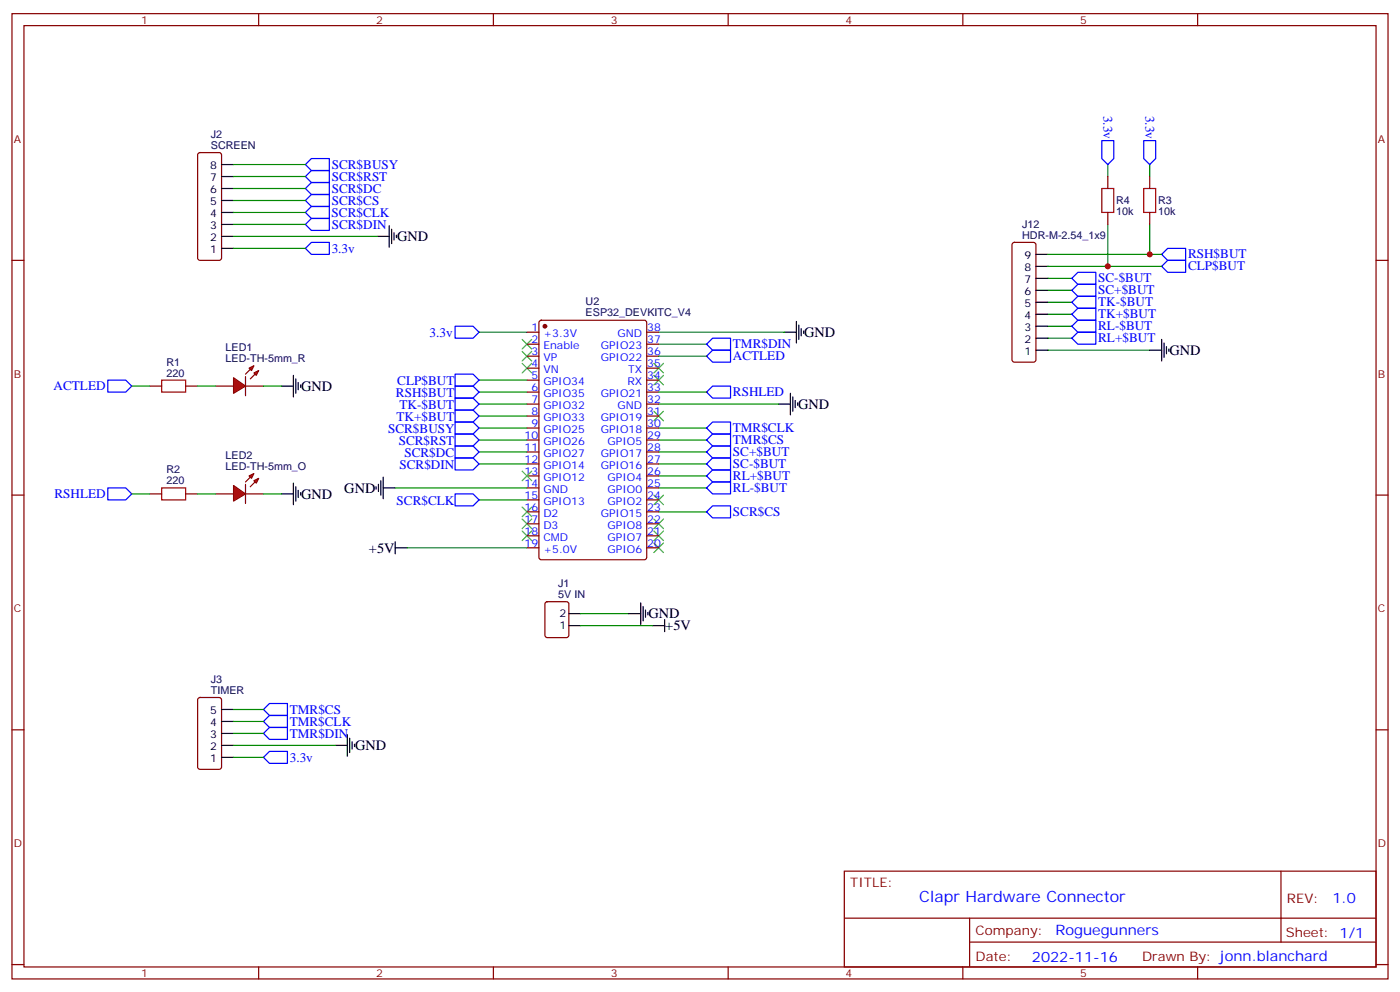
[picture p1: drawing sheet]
<svg xmlns="http://www.w3.org/2000/svg" width="412mm" height="292mm" viewBox="0 0 412 292" stroke-linecap="round" stroke-linejoin="round" font-family="sans-serif">
<g fill="none" stroke="#870000" stroke-width=".35">
<path d="M3.5 4h405.4v284.4h-405.4zM7.1 7.5h398.2v277.3h-398.2zM76.2 4v3.5M145.3 4v3.5M214.5 4v3.5M283.6 4v3.5M352.8 4v3.5M58.4 45.2l.5-.3h5.7l.5 .3 .2 .4v30.4l-.3 .5-.4 .2h-5.7l-.5-.2-.2-.5v-30.4zM326.3 52v3.5M338.7 52v3.5M3.5 76.7h3.6M298.3 71.6l.5-.2h5.6l.5 .2 .3 .5v33.9l-.3 .5-.5 .2h-5.6l-.5-.3-.2-.4v-33.9z"/>
<path d="M326.3 62.6v3.5M338.7 62.6v3.5M405.3 76.7h3.6M155.2 97.9h3.5M159 94.5l.5-.2h30.3l.6 .5 .1 69.4-.5 .6-30.5 .1-.7-.5-.1-69.4zM190.5 97.9h3.5M155.2 101.4h3.5M155.2 104.9h3.5M155.2 108.4h3.5M155.2 112h3.5M155.2 115.5h3.5M155.2 119h3.5"/>
<path d="M190.5 101.4h3.5M190.5 104.9h3.5M190.5 108.4h3.5M190.5 112h3.5M190.5 115.5h3.5M190.5 119h3.5M155.2 122.6h3.5M155.2 126.1h3.5M155.2 129.6h3.5M155.2 133.1h3.5M155.2 136.7h3.5M190.5 122.6h3.5"/>
<path d="M190.5 126.1h3.5M190.5 129.6h3.5M190.5 133.1h3.5M190.5 136.7h3.5M3.5 145.8h3.6M155.2 140.2h3.5M155.2 143.7h3.5M155.2 147.2h3.5M155.2 150.8h3.5M155.2 154.3h3.5M155.2 157.8h3.5M190.5 140.2h3.5"/>
<path d="M190.5 143.7h3.5M190.5 147.2h3.5M190.5 150.8h3.5M190.5 154.3h3.5M190.5 157.8h3.5M405.3 145.8h3.6M155.2 161.4h3.5M160.7 177.4l.5-.2h5.7l.6 .5 .1 9.4-.5 .7h-5.9l-.6-.4-.1-9.5zM190.5 161.4h3.5M3.5 215h3.6M58.4 205.7l.5-.2h5.7l.6 .4 .1 20-.5 .7h-5.9l-.6-.4-.1-20zM405.3 215h3.6"/>
<path d="M248.7 256.6h156.6v28.2h-156.6zM377.3 256.6v20.9M248.7 270.5h156.5M285.6 277.5h119.6M285.6 270.5v14.1M3.5 284.1h3.6M76.2 284.8v3.6M145.3 284.8v3.6M214.5 284.8v3.6M283.6 284.8v3.6M352.8 284.8v3.6M405.3 284.1h3.6"/>
</g>
<g fill="none" stroke="#000" stroke-width=".35">
<path d="M65.3 59.1h3.5M65.3 55.5h3.5M65.3 52h3.5M65.3 48.5h3.5M65.3 73.2h3.5M65.3 69.6h3.5M65.3 66.1h3.5M65.3 62.6h3.5M111.1 69.6h3.6M114.7 66.5v6.3M115.4 67.5v4.3M116.1 68.6v2.1"/>
<path d="M116.8 69.3v.7M305.2 78.5h3.5M305.2 74.9h3.5M231.1 97.9h3.5M234.6 94.7v6.3M235.3 95.7v4.3M236 96.8v2.1M236.7 97.5v.7M305.2 99.6h3.5M305.2 96.1h3.5M305.2 92.6h3.5M305.2 89h3.5"/>
<path d="M305.2 85.5h3.5M305.2 82h3.5M342.2 100v6.3M229.3 119h3.5M232.8 115.9v6.3M233.5 116.9v4.2M234.2 118v2.1M234.9 118.7v.7M305.2 103.2h3.5M338.7 103.2h3.5M342.9 101v4.3M343.6 102.1v2.1"/>
<path d="M344.3 102.8v.7M110.8 143.4v.7M111.5 142.7v2.1M112.2 141.6v4.2M112.9 143.7h3.5M112.9 140.5v6.4M116.4 159.6v3.5M116.4 161.4h3.5M188.7 177.6v6.3M189.4 178.6v4.3M190.1 179.7v2.1M167.6 184.3h3.5"/>
<path d="M167.6 180.8h3.5M185.2 180.8h3.5M190.9 180.4v.7M192.3 184.3h3.5M195.8 182.5v3.6M65.3 219.6h3.5M65.3 216h3.5M65.3 212.5h3.5M65.3 209h3.5M98.8 219.6h3.5M102.3 216.4v6.3M103 217.5v4.2"/>
<path d="M103.7 218.5v2.1M104.4 219.2v.7M65.3 223.1h3.5"/>
</g>
<g fill="none" stroke="#008700" stroke-width=".35">
<path d="M68.8 48.5h21.2M68.8 52h21.2M68.8 55.5h21.2M68.8 59.1h21.2M326.3 48.5v3.5M338.7 48.5v3.5M68.8 73.2h21.2M68.8 69.6h42.3M68.8 62.6h21.2M68.8 66.1h21.2M308.7 74.9h33.5M308.7 78.5h33.5"/>
<path d="M326.3 66.1v12.4M338.7 66.1v8.8M141.1 97.9h14.1M194 97.9h37.1M308.7 99.6h7M308.7 96.1h7M308.7 92.6h7M308.7 89h7M308.7 85.5h7M308.7 82h7M141.1 119h14.1M141.1 112h14.1"/>
<path d="M141.1 115.5h14.1M194 119h35.3M194 101.4h14.1M308.7 103.2h30M141.1 122.6h14.1M141.1 126.1h14.1M141.1 129.6h14.1M141.1 133.1h14.1M141.1 136.7h14.1M194 126.1h14.1M194 129.6h14.1M194 133.1h14.1"/>
<path d="M194 136.7h14.1M116.4 143.7h38.8M141.1 147.2h14.1M194 143.7h14.1M194 140.2h14.1M194 150.8h14.1M119.9 161.4h35.3M171.1 180.8h14.1M171.1 184.3h21.2M68.8 219.6h30M68.8 216h8.8M68.8 209h8.8"/>
<path d="M68.8 212.5h8.8M68.8 223.1h8.8"/>
</g>
<g fill="none" stroke="#00f" stroke-width=".35">
<path d="M90 59.1l1.7-1.8h5.3v3.5h-5.3zM90 55.5l1.7-1.7h5.3v3.5h-5.3zM90 52l1.7-1.8h5.3v3.6h-5.3zM90 48.5l1.7-1.8h5.3v3.5h-5.3zM324.6 41.4h3.5v5.3l-1.8 1.8-1.7-1.8zM336.9 41.4h3.5v5.3l-1.7 1.8-1.8-1.8zM90 73.2l1.7-1.8h5.3v3.5h-5.3zM90 66.1l1.7-1.8h5.3v3.6h-5.3zM90 62.6l1.7-1.8h5.3v3.5h-5.3zM342.2 78.5l1.8-1.8h5.2v3.5h-5.2zM342.2 74.9l1.8-1.7h5.2v3.5h-5.2zM134.1 96.1h5.2l1.8 1.8-1.8 1.7h-5.2z"/>
<path d="M315.7 96.1l1.8-1.8h5.3v3.6h-5.3zM315.7 82l1.8-1.8h5.3v3.5h-5.3zM315.7 89l1.8-1.7h5.3v3.5h-5.3zM315.7 99.6l1.8-1.7h5.3v3.5h-5.3zM317.5 83.7h5.3v3.6h-5.3l-1.8-1.8zM317.5 90.8h5.3v3.5h-5.3l-1.8-1.7zM134.1 110.2h5.2l1.8 1.8-1.8 1.7h-5.2zM134.1 113.7h5.2l1.8 1.8-1.8 1.8h-5.2zM134.1 117.3h5.2l1.8 1.7-1.8 1.8h-5.2zM208.1 101.4l1.8-1.8h5.3v3.6h-5.3zM134.1 134.9h5.2l1.8 1.8-1.8 1.7h-5.2zM134.1 131.4h5.2l1.8 1.7-1.8 1.8h-5.2z"/>
<path d="M134.1 127.8h5.2l1.8 1.8-1.8 1.8h-5.2zM134.1 124.3h5.2l1.8 1.8-1.8 1.7h-5.2zM134.1 120.8h5.2l1.8 1.8-1.8 1.7h-5.2zM208.1 133.1l1.8-1.7h5.3v3.5h-5.3zM208.1 136.7l1.8-1.8h5.3v3.5h-5.3zM208.1 129.6l1.8-1.8h5.3v3.6h-5.3zM208.1 126.1l1.8-1.8h5.3v3.5h-5.3zM134.1 145.5h5.2l1.8 1.7-1.8 1.8h-5.2zM208.1 140.2l1.8-1.8h5.3v3.6h-5.3zM208.1 143.7l1.8-1.7h5.3v3.5h-5.3zM208.1 150.8l1.8-1.8h5.3v3.5h-5.3zM77.6 216l1.8-1.7h5.3v3.5h-5.3z"/>
<path d="M77.6 209l1.8-1.8h5.3v3.5h-5.3zM77.6 212.5l1.8-1.8h5.3v3.6h-5.3zM77.6 223.1l1.8-1.8h5.3v3.6h-5.3z"/>
</g>
<g fill="none" stroke="#3c3" stroke-width=".35">
<path d="M153.8 100l2.8 2.8M156.6 100l-2.8 2.8M153.8 103.5l2.8 2.8M153.8 107l2.8 2.9M156.6 103.5l-2.8 2.8M156.6 107l-2.8 2.9M192.6 107l2.8 2.9M192.6 110.6l2.8 2.8M195.4 107l-2.8 2.9M195.4 110.6l-2.8 2.8M192.6 121.1l2.8 2.9M195.4 121.1l-2.8 2.9"/>
<path d="M153.8 156.4l2.8 2.8M153.8 149.4l2.8 2.8M153.8 152.9l2.8 2.8M156.6 156.4l-2.8 2.8M156.6 149.4l-2.8 2.8M156.6 152.9l-2.8 2.8M192.6 159.9l2.8 2.9M192.6 145.8l2.8 2.9M192.6 152.9l2.8 2.8M192.6 156.4l2.8 2.8M195.4 159.9l-2.8 2.9M195.4 145.8l-2.8 2.9"/>
<path d="M195.4 152.9l-2.8 2.8M195.4 156.4l-2.8 2.8"/>
</g>
<circle cx="160.5" cy="96.1" r=".53" fill="#870000" stroke="#870000" stroke-width=".35"/>
<path d="M324.6 55.5h3.5v7.1h-3.5zM336.9 55.5h3.5v7.1h-3.5z" fill="none" stroke="#a10000" stroke-width=".35"/>
<g fill="#f00" stroke="#870000" stroke-width=".35">
<path d="M68.8 111.3l3.5 2.4-3.5 2.2z"/>
<path d="M72.3 110.9v5.7z"/>
</g>
<g fill="#870000" stroke="#870000" stroke-width=".35">
<path d="M72.3 110.2l1.4-1.4z"/>
<path d="M75.1 110.2l-1.4 1.4z"/>
</g>
<g fill="#f00" stroke="#870000" stroke-width=".35">
<path d="M73.4 108.4l1.4-.7-.7 1.4z"/>
<path d="M74.8 109.9l1.4-.8-.7 1.5z"/>
</g>
<path d="M44.1 113.7h3.5M54.7 113.7h3.5M63.5 113.7h5.3M72.3 113.7h5.3M44.1 145.5h3.5M54.7 145.5h3.5" fill="none" stroke="#870000" stroke-width=".35"/>
<path d="M82.9 113.7h3.5M86.4 110.6v6.3M87.1 111.6v4.3M87.8 112.7v2.1M88.5 113.4v.7" fill="none" stroke="#000" stroke-width=".35"/>
<path d="M38.8 113.7h5.3M58.2 113.7h5.3M77.6 113.7h5.3M194 104.9h14.1" fill="none" stroke="#008700" stroke-width=".35"/>
<path d="M31.7 112h5.3l1.8 1.7-1.8 1.8h-5.3zM208.1 104.9l1.8-1.7h5.3v3.5h-5.3zM31.7 143.7h5.3l1.8 1.8-1.8 1.7h-5.3z" fill="none" stroke="#00f" stroke-width=".35"/>
<path d="M153.8 138.8l2.8 2.8M156.6 138.8l-2.8 2.8" fill="none" stroke="#3c3" stroke-width=".35"/>
<path d="M47.6 112h7.1v3.5h-7.1zM47.6 143.7h7.1v3.5h-7.1z" fill="none" stroke="#a10000" stroke-width=".35"/>
<g fill="#f00" stroke="#870000" stroke-width=".35">
<path d="M68.8 143l3.5 2.5-3.5 2.1z"/>
<path d="M72.3 142.7v5.6z"/>
</g>
<g fill="#870000" stroke="#870000" stroke-width=".35">
<path d="M72.3 142l1.4-1.5z"/>
<path d="M73.7 143.4l1.4-1.4z"/>
</g>
<g fill="#f00" stroke="#870000" stroke-width=".35">
<path d="M73.4 140.2l1.4-.7-.7 1.4z"/>
<path d="M74.8 141.6l1.4-.7-.7 1.4z"/>
</g>
<path d="M63.5 145.5h5.3M72.3 145.5h5.3" fill="none" stroke="#870000" stroke-width=".35"/>
<path d="M82.9 145.5h3.5M86.4 142.3v6.4M87.1 143.4v4.2M87.8 144.4v2.1M88.5 145.1v.7" fill="none" stroke="#000" stroke-width=".35"/>
<path d="M194 115.5h14.1M38.8 145.5h5.3M58.2 145.5h5.3M77.6 145.5h5.3" fill="none" stroke="#008700" stroke-width=".35"/>
<path d="M208.1 115.5l1.8-1.8h5.3v3.6h-5.3z" fill="none" stroke="#00f" stroke-width=".35"/>
<g fill="#c00">
<circle cx="338.7" cy="74.9" r=".88"/>
<circle cx="326.3" cy="78.5" r=".88"/>
</g>
<text font-size="4.6" fill="#00f" x="270.8" y="265.6">Clapr Hardware Connector</text>
<g font-size="4.2">
<text x="116.9" y="71">GND</text>
<text x="236.9" y="99.3">GND</text>
<text x="344.5" y="104.6">GND</text>
<text x="88.7" y="115.1">GND</text>
<text x="235.1" y="120.4">GND</text>
<text x="88.7" y="146.9">GND</text>
<text x="101.4" y="145.1">GND</text>
<text x="108.7" y="162.8">+5V</text>
<text x="191" y="182.2">GND</text>
<text x="196" y="185.7">+5V</text>
<text x="104.6" y="221">GND</text>
</g>
<g font-size="4.2" fill="#00f">
<text x="392.5" y="265.9">1.0</text>
<text x="310.9" y="275.4">Roguegunners</text>
<text x="304" y="283.2">2022-11-16</text>
</g>
<g font-size="3.9" fill="#00f">
<text x="325" y="34.1" transform="rotate(90 325 34.1)">3.3v</text>
<text x="337.4" y="34.1" transform="rotate(90 337.4 34.1)">3.3v</text>
<text x="97.7" y="53.2">SCR$RST</text>
<text x="97.7" y="49.7">SCR$BUSY</text>
<text x="97.7" y="56.7">SCR$DC</text>
<text x="97.7" y="63.8">SCR$CLK</text>
<text x="97.7" y="60.3">SCR$CS</text>
<text x="97.7" y="67.3">SCR$DIN</text>
<text x="97.7" y="74.5">3.3v</text>
<text x="350" y="76.1">RSH$BUT</text>
<text x="323.5" y="83.2">SC-$BUT</text>
<text x="350" y="79.7">CLP$BUT</text>
<text x="323.5" y="86.7">SC+$BUT</text>
<text x="323.5" y="90.2">TK-$BUT</text>
<text x="323.5" y="93.8">TK+$BUT</text>
<text x="126.6" y="99.1">3.3v</text>
<text x="323.5" y="97.3">RL-$BUT</text>
<text x="323.5" y="100.8">RL+$BUT</text>
<text x="215.9" y="102.5">TMR$DIN</text>
<text x="215.9" y="106.1">ACTLED</text>
<text x="117" y="113.4">CLP$BUT</text>
<text x="15.8" y="115">ACTLED</text>
<text x="116.6" y="116.9">RSH$BUT</text>
<text x="215.9" y="116.7">RSHLED</text>
<text x="116.8" y="123.9">TK+$BUT</text>
<text x="117.7" y="120.4">TK-$BUT</text>
<text x="114.3" y="127.5">SCR$BUSY</text>
<text x="117.5" y="131">SCR$RST</text>
<text x="215.9" y="127.2">TMR$CLK</text>
<text x="215.9" y="130.9">TMR$CS</text>
<text x="119.1" y="134.5">SCR$DC</text>
<text x="215.9" y="134.2">SC+$BUT</text>
<text x="215.9" y="137.7">SC-$BUT</text>
<text x="117.7" y="138.1">SCR$DIN</text>
<text x="215.9" y="141.3">RL+$BUT</text>
<text x="16" y="146.8">RSHLED</text>
<text x="116.8" y="148.6">SCR$CLK</text>
<text x="215.9" y="144.8">RL-$BUT</text>
<text x="215.9" y="151.9">SCR$CS</text>
<text x="85.3" y="213.7">TMR$CLK</text>
<text x="85.4" y="210.2">TMR$CS</text>
<text x="85.4" y="217.3">TMR$DIN</text>
<text x="85.4" y="224.4">3.3v</text>
</g>
<g font-size="3.9" fill="#800">
<text x="250.5" y="261.2">TITLE:</text>
<text x="379.1" y="265.9">REV:</text>
<text x="287.4" y="275.4">Company:</text>
<text x="378.7" y="276">Sheet: 1/1</text>
<text x="287.4" y="283.1">Date:</text>
<text x="336.4" y="283.2">Drawn By: jonn.blanchard</text>
</g>
<g font-size="3.2" fill="#800">
<text x="41.6" y="7">1</text>
<text x="110.8" y="7">2</text>
<text x="179.9" y="7">3</text>
<text x="249.1" y="7">4</text>
<text x="318.2" y="7">5</text>
<text x="4.1" y="42.1">A</text>
<text x="405.9" y="42.1">A</text>
<text x="4.1" y="111.3">B</text>
<text x="405.9" y="111.3">B</text>
<text x="4.1" y="180.4">C</text>
<text x="405.9" y="180.4">C</text>
<text x="4.1" y="249.6">D</text>
<text x="405.9" y="249.6">D</text>
<text x="41.6" y="287.8">1</text>
<text x="110.8" y="287.8">2</text>
<text x="179.9" y="287.8">3</text>
<text x="249.1" y="287.8">4</text>
<text x="318.2" y="287.8">5</text>
</g>
<g font-size="3.2" fill="#000080">
<text x="62.1" y="40.7">J2</text>
<text x="62.1" y="43.9">SCREEN</text>
<text x="328.8" y="63.4">10k</text>
<text x="328.8" y="60.1">R4</text>
<text x="341.1" y="63.4">10k</text>
<text x="341.1" y="60.1">R3</text>
<text x="301.1" y="70.3">HDR-M-2.54_1x9</text>
<text x="301.1" y="67.1">J12</text>
<text x="172.5" y="90">U2</text>
<text x="172.5" y="93.2">ESP32_DEVKITC_V4</text>
<text x="49" y="107.7">R1</text>
<text x="66.4" y="106.7">LED-TH-5mm_R</text>
<text x="66.4" y="103.5">LED1</text>
<text x="49" y="110.9">220</text>
<text x="66.4" y="135.2">LED2</text>
<text x="49" y="142.7">220</text>
<text x="49" y="139.5">R2</text>
<text x="66.4" y="138.4">LED-TH-5mm_O</text>
<text x="164.4" y="173">J1</text>
<text x="164.4" y="176.2">5V IN</text>
<text x="62.1" y="201.2">J3</text>
<text x="62.1" y="204.4">TIMER</text>
</g>
<g font-size="3.2">
<text x="61.9" y="53.4">7</text>
<text x="61.9" y="49.9">8</text>
<text x="61.9" y="56.9">6</text>
<text x="61.9" y="64">4</text>
<text x="61.9" y="60.5">5</text>
<text x="61.9" y="71">2</text>
<text x="61.9" y="67.5">3</text>
<text x="61.9" y="74.6">1</text>
<text x="301.8" y="76.3">9</text>
<text x="301.8" y="83.4">7</text>
<text x="301.8" y="79.9">8</text>
<text x="301.8" y="86.9">6</text>
<text x="301.8" y="94">4</text>
<text x="301.8" y="90.5">5</text>
<text x="301.8" y="101">2</text>
<text x="301.8" y="97.5">3</text>
<text x="301.8" y="104.6">1</text>
<text x="164.8" y="185.3">1</text>
<text x="164.8" y="181.8">2</text>
<text x="61.9" y="213.9">4</text>
<text x="61.9" y="210.4">5</text>
<text x="61.9" y="221">2</text>
<text x="61.9" y="217.5">3</text>
<text x="61.9" y="224.5">1</text>
</g>
<g font-size="3.2" fill="#00f">
<text x="156.6" y="101">2</text>
<text x="156.6" y="97.5">1</text>
<text x="160.1" y="99.3">+3.3V</text>
<text x="181.9" y="99.3">GND</text>
<text x="190.7" y="97.5">38</text>
<text x="190.7" y="101">37</text>
<text x="156.6" y="104.6">3</text>
<text x="160.1" y="106.3">VP</text>
<text x="160.1" y="102.8">Enable</text>
<text x="177" y="102.8">GPIO23</text>
<text x="177" y="106.3">GPIO22</text>
<text x="190.7" y="104.6">36</text>
<text x="156.6" y="111.6">5</text>
<text x="156.6" y="108.1">4</text>
<text x="160.1" y="113.4">GPIO34</text>
<text x="160.1" y="109.9">VN</text>
<text x="184.8" y="113.4">RX</text>
<text x="185.1" y="109.9">TX</text>
<text x="190.7" y="108.1">35</text>
<text x="190.7" y="111.6">34</text>
<text x="156.6" y="118.7">7</text>
<text x="156.6" y="115.1">6</text>
<text x="160.1" y="116.9">GPIO35</text>
<text x="177" y="116.9">GPIO21</text>
<text x="190.7" y="115.1">33</text>
<text x="190.7" y="118.7">32</text>
<text x="156.6" y="125.7">9</text>
<text x="156.6" y="122.2">8</text>
<text x="160.1" y="124">GPIO33</text>
<text x="160.1" y="120.4">GPIO32</text>
<text x="177" y="124">GPIO19</text>
<text x="181.9" y="120.4">GND</text>
<text x="190.7" y="122.2">31</text>
<text x="190.7" y="125.7">30</text>
<text x="154.5" y="129.3">10</text>
<text x="160.1" y="131">GPIO26</text>
<text x="160.1" y="127.5">GPIO25</text>
<text x="177" y="127.5">GPIO18</text>
<text x="179" y="131">GPIO5</text>
<text x="190.7" y="129.3">29</text>
<text x="154.5" y="136.3">12</text>
<text x="154.5" y="132.8">11</text>
<text x="160.1" y="134.5">GPIO27</text>
<text x="177" y="134.5">GPIO17</text>
<text x="190.7" y="132.8">28</text>
<text x="190.7" y="136.3">27</text>
<text x="154.5" y="143.4">14</text>
<text x="154.5" y="139.8">13</text>
<text x="160.1" y="141.6">GPIO12</text>
<text x="160.1" y="138.1">GPIO14</text>
<text x="177" y="138.1">GPIO16</text>
<text x="179" y="141.6">GPIO4</text>
<text x="190.7" y="139.8">26</text>
<text x="190.7" y="143.4">25</text>
<text x="154.5" y="146.9">15</text>
<text x="160.1" y="148.7">GPIO13</text>
<text x="160.1" y="145.1">GND</text>
<text x="179" y="145.1">GPIO0</text>
<text x="179" y="148.7">GPIO2</text>
<text x="190.7" y="146.9">24</text>
<text x="154.5" y="154">17</text>
<text x="154.5" y="150.4">16</text>
<text x="160.1" y="155.7">D3</text>
<text x="160.1" y="152.2">D2</text>
<text x="177" y="152.2">GPIO15</text>
<text x="179" y="155.7">GPIO8</text>
<text x="190.7" y="150.4">23</text>
<text x="190.7" y="154">22</text>
<text x="154.5" y="161">19</text>
<text x="154.5" y="157.5">18</text>
<text x="160.1" y="159.2">CMD</text>
<text x="179" y="159.2">GPIO7</text>
<text x="190.7" y="157.5">21</text>
<text x="190.7" y="161">20</text>
<text x="160.1" y="162.8">+5.0V</text>
<text x="179" y="162.8">GPIO6</text>
</g>
</svg>
